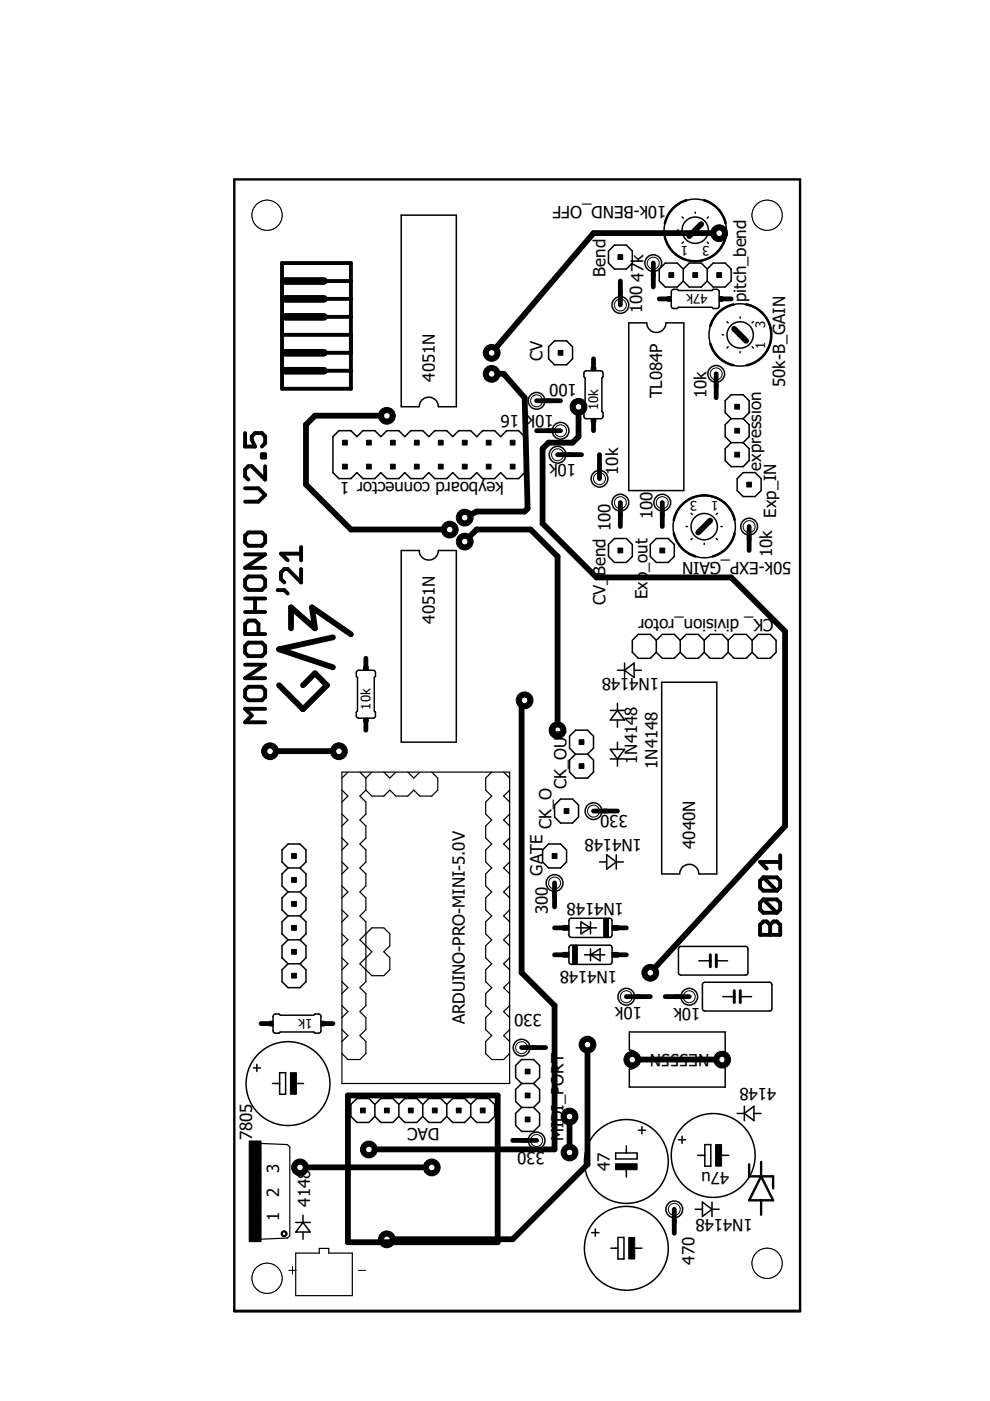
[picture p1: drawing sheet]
<svg xmlns="http://www.w3.org/2000/svg" width="210mm" height="297mm" viewBox="0 0 210 297" stroke-linecap="round" stroke-linejoin="round" font-family="sans-serif">
<g fill="none" stroke="#000" stroke-width=".32">
<path d="M139.1 135.8l-1.2-1.3h-2.6l-1.2 1.3v2.5l1.2 1.3h2.6l1.2-1.3M139.1 138.3l1.3 1.3h2.6l1.2-1.3M139.1 135.8l1.3-1.3h2.6l1.2 1.3M139.1 135.8v2.5M144.2 138.3l1.3 1.3h2.5l1.3-1.3M144.2 135.8l1.3-1.3h2.5l1.3 1.3M144.2 135.8v2.5M149.3 138.3l1.3 1.3h2.5l1.3-1.3M149.3 135.8l1.3-1.3h2.5l1.3 1.3M149.3 135.8v2.5M154.4 138.3l1.3 1.3h2.5l1.3-1.3M154.4 135.8v2.5"/>
<path d="M154.4 135.8l1.3-1.3h2.5l1.3 1.3M159.5 135.8l1.2-1.3h2.6l1.2 1.3v2.5l-1.2 1.3h-2.6l-1.2-1.3M159.5 135.8v2.5"/>
</g>
<path d="M152.5 49.4h-26.7l-21.6 25.4M104.2 79.2h2.6l4.4 5.1 .7 23.5-.7 .7h-10.1l-2.6 1.2M82 88.1h-15.2l-1.9 1.9v12.7l9.5 9.6h21M122.7 86.2v6.4l-1.3 1.3h-5.1l-1.3 1.2v15.9l11.5 11.4h28.5l11.5 11.5v41.2l-28.6 31.1M98.5 114.8l2.6-2.5h11.4l5.7 5.7v36.8M57.3 159.3h14.6M111.2 148.5l-.6 .6v57.1l7 7v30.5h-39.4M120.8 236.7v7.6M124.6 221.5v25.4l-15.9 15.8h-26.7M134.1 224.6h19M63.6 247.5h27.9" fill="none" stroke="#000" stroke-width="1.2"/>
<circle cx="91.5" cy="247.5" r="1.78" fill="#000" stroke="#000" stroke-width=".21"/>
<circle cx="91.5" cy="247.5" r=".7" fill="#fff" stroke="#000" stroke-width=".21"/>
<circle cx="63.6" cy="247.5" r="1.78" fill="#000" stroke="#000" stroke-width=".21"/>
<circle cx="63.6" cy="247.5" r=".7" fill="#fff" stroke="#000" stroke-width=".21"/>
<circle cx="120.8" cy="244.3" r="1.78" fill="#000" stroke="#000" stroke-width=".21"/>
<circle cx="120.8" cy="244.3" r=".7" fill="#fff" stroke="#000" stroke-width=".21"/>
<circle cx="120.8" cy="236.7" r="1.78" fill="#000" stroke="#000" stroke-width=".21"/>
<circle cx="120.8" cy="236.7" r=".7" fill="#fff" stroke="#000" stroke-width=".21"/>
<circle cx="82" cy="88.2" r="1.78" fill="#000" stroke="#000" stroke-width=".21"/>
<circle cx="82" cy="88.2" r=".7" fill="#fff" stroke="#000" stroke-width=".21"/>
<circle cx="95.4" cy="112.3" r="1.78" fill="#000" stroke="#000" stroke-width=".21"/>
<circle cx="95.4" cy="112.3" r=".7" fill="#fff" stroke="#000" stroke-width=".21"/>
<circle cx="118.2" cy="154.8" r="1.78" fill="#000" stroke="#000" stroke-width=".21"/>
<circle cx="118.2" cy="154.8" r=".7" fill="#fff" stroke="#000" stroke-width=".21"/>
<circle cx="98.5" cy="114.8" r="1.78" fill="#000" stroke="#000" stroke-width=".21"/>
<circle cx="98.5" cy="114.8" r=".7" fill="#fff" stroke="#000" stroke-width=".21"/>
<circle cx="104.2" cy="79.3" r="1.78" fill="#000" stroke="#000" stroke-width=".21"/>
<circle cx="104.2" cy="79.3" r=".7" fill="#fff" stroke="#000" stroke-width=".21"/>
<circle cx="98.5" cy="109.7" r="1.78" fill="#000" stroke="#000" stroke-width=".21"/>
<circle cx="98.5" cy="109.7" r=".7" fill="#fff" stroke="#000" stroke-width=".21"/>
<circle cx="152.5" cy="49.4" r="1.78" fill="#000" stroke="#000" stroke-width=".21"/>
<circle cx="152.5" cy="49.4" r=".7" fill="#fff" stroke="#000" stroke-width=".21"/>
<circle cx="104.2" cy="74.8" r="1.78" fill="#000" stroke="#000" stroke-width=".21"/>
<circle cx="104.2" cy="74.8" r=".7" fill="#fff" stroke="#000" stroke-width=".21"/>
<circle cx="111.2" cy="148.5" r="1.78" fill="#000" stroke="#000" stroke-width=".21"/>
<circle cx="111.2" cy="148.5" r=".7" fill="#fff" stroke="#000" stroke-width=".21"/>
<circle cx="78.2" cy="243.7" r="1.78" fill="#000" stroke="#000" stroke-width=".21"/>
<circle cx="78.2" cy="243.7" r=".7" fill="#fff" stroke="#000" stroke-width=".21"/>
<circle cx="134.1" cy="224.7" r="1.78" fill="#000" stroke="#000" stroke-width=".21"/>
<circle cx="134.1" cy="224.7" r=".7" fill="#fff" stroke="#000" stroke-width=".21"/>
<circle cx="153.1" cy="224.7" r="1.78" fill="#000" stroke="#000" stroke-width=".21"/>
<circle cx="153.1" cy="224.7" r=".7" fill="#fff" stroke="#000" stroke-width=".21"/>
<circle cx="124.6" cy="221.5" r="1.78" fill="#000" stroke="#000" stroke-width=".21"/>
<circle cx="124.6" cy="221.5" r=".7" fill="#fff" stroke="#000" stroke-width=".21"/>
<circle cx="82" cy="262.8" r="1.78" fill="#000" stroke="#000" stroke-width=".21"/>
<circle cx="82" cy="262.8" r=".7" fill="#fff" stroke="#000" stroke-width=".21"/>
<circle cx="122.7" cy="86.3" r="1.78" fill="#000" stroke="#000" stroke-width=".21"/>
<circle cx="122.7" cy="86.3" r=".7" fill="#fff" stroke="#000" stroke-width=".21"/>
<circle cx="137.9" cy="206.2" r="1.78" fill="#000" stroke="#000" stroke-width=".21"/>
<circle cx="137.9" cy="206.2" r=".7" fill="#fff" stroke="#000" stroke-width=".21"/>
<circle cx="57.3" cy="159.3" r="1.78" fill="#000" stroke="#000" stroke-width=".21"/>
<circle cx="57.3" cy="159.3" r=".7" fill="#fff" stroke="#000" stroke-width=".21"/>
<circle cx="71.9" cy="159.3" r="1.78" fill="#000" stroke="#000" stroke-width=".21"/>
<circle cx="71.9" cy="159.3" r=".7" fill="#fff" stroke="#000" stroke-width=".21"/>
<path d="M148.7 47.5l-2.6 2.6M155.7 69.7l2.5 2.6M150.6 110.4l-2.6 2.5M73.8 232.3h31.7v31.1h-31.7z" fill="none" stroke="#000" stroke-width="1.2"/>
<path d="M150.6 202.4v2.6M151.9 202.4v2.6M155.7 210v2.6M157 210v2.6M49.7 278h119.9" fill="none" stroke="#000" stroke-width=".61"/>
<g fill="none" stroke="#000" stroke-width=".32">
<path d="M85.1 45.6h11.7v40.6h-3.9a2.03 2.03 0 0 0-2-2 2.03 2.03 0 0 0-2 2h-3.8zM129 53.2l1.3-1.2h2.5l1.3 1.2v2.6l-1.3 1.2h-2.5l-1.3-1.2zM143.6 48.8h.2M144.6 46l.3 .2M144.9 57l-1.3-1.2h-2.5l-1.3 1.2v2.6l1.3 1.3h2.5l1.3-1.3M144.9 57l1.2-1.2h2.6l1.2 1.2M144.9 57v2.6M144.9 59.6l1.2 1.3h2.6l1.2-1.3M144.9 51.3l-.3 .3M147.4 45v.2M149.9 57l1.3-1.2h2.6l1.2 1.2v2.6l-1.2 1.3h-2.6l-1.3-1.3M149.9 57v2.6"/>
<path d="M149.9 51.3l.3 .3M150.2 46l-.3 .2M151 48.8h.2M116.3 73.5l1.3-1.2h2.5l1.3 1.2v2.6l-1.3 1.2h-2.5l-1.3-1.2zM123.9 78.8l.4-.2h3.1l.3 .1 .2 .4v.8l-.3 .2v7.1l.3 .3-.1 .9-.4 .4h-3.1l-.4-.2a1.32 1.32 0 0 1 .2-1.4v-7.1a1.32 1.32 0 0 1-.2-1.3zM133.3 68.5h3.8a2.03 2.03 0 0 0 2 2 2.03 2.03 0 0 0 2.1-2h3.8v35.5h-11.7zM142.4 61.6l.4-.3h.8l.2 .3h7.2l.2-.3 .9 .1 .4 .4v3.1l-.2 .4a1.32 1.32 0 0 1-1.3-.1h-7.2a1.32 1.32 0 0 1-1.3 .1l-.2-.4zM153.1 71h.3M154.1 68.2l.3 .3M154.4 73.5l-.3 .3M156.9 67.2v.2M156.9 74.5v.3"/>
<path d="M159.5 73.5l.2 .3M159.7 68.2l-.2 .3M71.9 91.3h2.5l1.3 1.3 1.2-1.3h2.6l1.3 1.3 1.2-1.3h2.6l1.2 1.3 1.3-1.3h2.5l1.3 1.3 1.3-1.3h2.5l1.3 1.3 1.3-1.3h2.5l1.3 1.3 1.2-1.3h2.6l1.3 1.3 1.2-1.3h2.6l1.2 1.3v7.6l-1.2 1.3h-2.6l-1.2-1.3-1.3 1.3h-2.6l-1.2-1.3-1.3 1.3h-2.5l-1.3-1.3-1.3 1.3h-2.5l-1.3-1.3-1.3 1.3h-2.5l-1.3-1.3-1.2 1.3h-2.6l-1.2-1.3-1.3 1.3h-2.6l-1.2-1.3-1.3 1.3h-2.5l-1.3-1.3v-7.6zM155 88.8l-1.2-1.3v-2.5l1.2-1.3h2.6l1.2 1.3v2.5l-1.2 1.3M155 88.8l-1.2 1.2v2.6l1.2 1.3M155 93.9l-1.2 1.2v2.6l1.2 1.2h2.6l1.2-1.2v-2.6l-1.2-1.2M155 88.8h2.6M155 93.9h2.6M157.6 88.8l1.2 1.2v2.6l-1.2 1.3M85.1 116.7h3.8a2.03 2.03 0 0 0 2 2 2.03 2.03 0 0 0 2-2h3.9v40.7h-11.7zM129 115.4l1.3-1.2h2.5l1.3 1.2v2.6l-1.3 1.3h-2.5l-1.3-1.3zM137.9 115.4l1.2-1.2h2.6l1.3 1.2v2.6l-1.3 1.3h-2.6l-1.2-1.3z"/>
<path d="M145.5 111.6h.3M146.5 108.8l.3 .3M146.8 114.2l-.3 .2M149.3 115.2v.2M151.8 114.2l.3 .2M152.1 108.8l-.3 .3M152.9 111.6h.2M156.3 101.5l1.3-1.3h2.5l1.3 1.3v2.5l-1.3 1.3h-2.5l-1.3-1.3zM75.6 142.3l.5-.2h3l.4 .2a1.32 1.32 0 0 1-.1 1.3v7.1a1.32 1.32 0 0 1 .1 1.4l-.4 .2h-3l-.5-.4-.1-.9 .3-.3v-7.1l-.3-.2zM122 159.9l-1.2-1.3v-2.5l1.2-1.3h2.6l1.2 1.3v2.5l-1.2 1.3M122 159.9l-1.2 1.3v2.5l1.2 1.3h2.6l1.2-1.3v-2.5l-1.2-1.3M122 159.9h2.6"/>
<path d="M129.4 150.6h3M129.4 158.9h3l-1.5 2zM130.9 150.6l1.5 2.1h-3zM130.9 142.1h1.5M130.9 149.1v1.5M130.9 152.7v1.5M130.9 157.4v1.5M132.4 142.1l2.1-1.5v3zM132.4 140.6v3M134.5 142.1h1.5M140.3 144.7h11.7v40.6h-3.8a2.03 2.03 0 0 0-2.1-2 2.03 2.03 0 0 0-2 2h-3.8zM118.9 169.4h2.5l1.3 1.3v2.5l-1.3 1.3h-2.5l-1.3-1.3v-2.5z"/>
<path d="M129.4 160.9h3M130.9 160.9v1.5M61.1 184h2.5M61.1 184l-1.3-1.2v-2.6l1.3-1.3h2.5l1.3 1.3v2.6l-1.3 1.2M61.1 184l-1.3 1.3v2.5l1.3 1.3M61.1 189.1l-1.3 1.3v2.5l1.3 1.3M61.1 194.2l-1.3 1.3v2.5l1.3 1.3M61.1 199.3l-1.3 1.2v2.6l1.3 1.2M61.1 189.1h2.5M61.1 194.2h2.5M61.1 199.3h2.5M63.6 189.1l1.3 1.3v2.5l-1.3 1.3"/>
<path d="M63.6 184l1.3 1.3v2.5l-1.3 1.3M63.6 194.2l1.3 1.3v2.5l-1.3 1.3M63.6 199.3l1.3 1.2v2.6l-1.3 1.2M115 180.2l1.3-1.3h2.6l1.2 1.3v2.6l-1.2 1.2h-2.6l-1.3-1.2zM120.7 194.9l.4-.2h8.3l.4 .5-.1 3.2-.4 .4-8.3-.1-.4-.5zM122.2 196.7h4.3M123.2 195.5l2 1.2-2 1.3zM125.2 195.5v2.5M127.1 182.8h1.5M128.6 181.2l2.1 1.6-2.1 1.5zM130.7 181.2v3.1M130.7 182.8h1.5"/>
<path d="M58 215.2l.4-.2h.8l.2 .2h7.1l.3-.2h.9l.4 .5v3l-.3 .5a1.32 1.32 0 0 1-1.3-.2h-7.1a1.32 1.32 0 0 1-1.3 .2l-.2-.5zM61.1 204.3l-1.3 1.3v2.5l1.3 1.3h2.5l1.3-1.3v-2.5l-1.3-1.3M61.1 204.3h2.5M120.7 200.6l.4-.2h8.3l.4 .5-.1 3.2-.4 .4-8.3-.1-.4-.4zM123.9 202.4h4.3M125.2 201.2v2.5M125.2 202.4l2-1.2v2.5zM133.4 218.8h20.4v11.7h-20.4v-3.8a2.03 2.03 0 0 0 2.1-2.1 2.03 2.03 0 0 0-2.1-2zM144 200.9l.4-.2h13.8l.3 .2 .1 .3v5.2l-.5 .3h-13.9l-.4-.5zM148.2 203.7h2.4M149 208.5l.4-.2h13.9l.4 .5-.1 5.2-.4 .4-13.9-.1-.4-.5zM151.9 203.7h2.4"/>
<path d="M153.2 211.3h2.5M157 211.3h2.3M53.7 226.4h1.5M54.5 225.7v1.5M57.8 229.7h1.5M59.3 227.4h1.3v4.6h-1.3zM62.3 229.7h2.1M79.5 234.2l-1.3-1.3h-2.5l-1.3 1.3v2.5l1.3 1.3h2.5l1.3-1.3M79.5 234.2l1.3-1.3h2.5l1.3 1.3M79.5 236.7l1.3 1.3h2.5l1.3-1.3M79.5 234.2v2.5M84.6 234.2l1.2-1.3h2.6l1.2 1.3"/>
<path d="M84.6 236.7l1.2 1.3h2.6l1.2-1.3M84.6 234.2v2.5M89.6 234.2l1.3-1.3h2.6l1.2 1.3M89.6 236.7l1.3 1.3h2.6l1.2-1.3M89.6 234.2v2.5M94.7 234.2l1.3-1.3h2.5l1.3 1.3M94.7 234.2v2.5M94.7 236.7l1.3 1.3h2.5l1.3-1.3M99.8 234.2l1.3-1.3h2.5l1.3 1.3v2.5l-1.3 1.3h-2.5l-1.3-1.3M99.8 234.2v2.5M110.6 229.7h2.5M110.6 234.8l-1.3 1.3v2.5l1.3 1.3h2.5l1.3-1.3v-2.5l-1.3-1.3"/>
<path d="M110.6 229.7l-1.3-1.2v-2.6l1.3-1.3h2.5l1.3 1.3v2.6l-1.3 1.2M110.6 234.8h2.5M110.6 229.7l-1.3 1.3v2.5l1.3 1.3M113.1 229.7l1.3 1.3v2.5l-1.3 1.3M135.3 239.6h1.6M136.1 238.9v1.5M156.3 236.1h1.5M157.8 236.1l2.1-1.6v3.1zM157.8 234.5v3.1M159.9 236.1h1.5M62.7 259.2h3.1M64.2 259.2l1.6 2h-3.1z"/>
<path d="M64.2 257.7v1.5M130.5 244.5h4.6v1.2h-4.6zM132.8 242.9v1.6M132.8 247.5v2M143.8 241.7h1.6M144.6 240.9v1.5M147.4 256.4h1.5M147.9 245h1.5M148.9 254.9l2.1 1.5-2.1 1.5zM149.4 242.7h1.3v4.5h-1.3zM151 254.9v3M151 256.4h1.5"/>
<path d="M152.5 245h2M64.2 261.2v1.5M125.5 261.3h1.5M126.2 260.6v1.5M129.5 264.6h1.5M131 262.4h1.3v4.5h-1.3zM134.1 264.6h2"/>
<circle cx="138.5" cy="55.8" r="1.78"/>
<circle cx="147.4" cy="48.8" r="6.6"/>
<circle cx="147.4" cy="48.8" r="2.79"/>
<circle cx="131.5" cy="64.7" r="1.78"/>
<circle cx="151.8" cy="79.3" r="1.78"/>
<circle cx="156.9" cy="71" r="6.6"/>
<circle cx="156.9" cy="71" r="2.79"/>
<circle cx="113.8" cy="85" r="1.78"/>
<circle cx="118.2" cy="96.4" r="1.78"/>
<circle cx="118.9" cy="91.3" r="1.78"/>
<circle cx="127.1" cy="101.5" r="1.78"/>
<circle cx="131.5" cy="106.6" r="1.78"/>
<circle cx="140.4" cy="106.6" r="1.78"/>
<circle cx="149.3" cy="111.7" r="6.6"/>
<circle cx="149.3" cy="111.7" r="2.79"/>
<circle cx="158.8" cy="111.7" r="1.78"/>
<circle cx="125.8" cy="172" r="1.78"/>
<circle cx="117.6" cy="187.2" r="1.78"/>
<circle cx="132.8" cy="211.3" r="1.78"/>
<circle cx="146.1" cy="211.3" r="1.78"/>
<circle cx="61.1" cy="229.7" r="8.9"/>
<circle cx="110.6" cy="222.1" r="1.78"/>
<circle cx="113.8" cy="241.8" r="1.78"/>
<circle cx="132.8" cy="246.3" r="8.9"/>
<circle cx="143" cy="256.4" r="1.78"/>
<circle cx="151.2" cy="245" r="8.9"/>
<circle cx="132.8" cy="264.7" r="8.9"/>
</g>
<g fill="#000" stroke="#000" stroke-width=".21">
<path d="M131 54h1v1h-1zM141.8 57.8h1v1h-1zM146.9 57.8h1v1h-1zM152 57.8h1v1h-1zM118.3 74.3h1.1v1h-1.1zM125.3 77.9h1v.7h-1zM141.6 62.9h.7v1h-.7zM152.5 62.9h.7v1h-.7zM72.6 98.4h1v1h-1zM72.6 93.3h1v1.1h-1zM77.7 98.4h1v1h-1zM77.7 93.3h1v1.1h-1z"/>
<path d="M82.8 98.4h1v1h-1zM82.8 93.3h1v1.1h-1zM87.9 98.4h1v1h-1zM87.9 93.3h1v1.1h-1zM92.9 98.4h1.1v1h-1.1zM92.9 93.3h1.1v1.1h-1.1zM98 98.4h1v1h-1zM98 93.3h1v1.1h-1zM103.1 98.4h1v1h-1zM103.1 93.3h1v1.1h-1zM108.2 98.4h1v1h-1zM108.2 93.3h1v1.1h-1z"/>
<path d="M125.3 88.8h1v.7h-1zM155.8 90.8h1v1h-1zM155.8 85.7h1v1h-1zM155.8 95.9h1v1h-1zM131 116.2h1v1h-1zM139.9 116.2h1v1h-1zM158.3 102.2h1v1.1h-1zM77.1 141.4h1v.7h-1zM77.1 152.3h1v.7h-1zM122.8 156.8h1v1.1h-1zM119.6 171.4h1v1.1h-1zM122.8 161.9h1v1h-1z"/>
<path d="M61.8 186.1h1v1h-1zM61.8 191.1h1v1.1h-1zM61.8 196.2h1v1h-1zM61.8 181h1v1h-1zM117.1 181h1v1h-1zM119.4 196.2h1.2v1h-1.2zM128 194.7h1v4.1h-1zM129.8 196.2h1.2v1h-1.2zM57.1 216.5h.8v1h-.8zM61.8 201.3h1v1h-1zM61.8 206.4h1v1h-1zM68.1 216.5h.7v1h-.7z"/>
<path d="M119.4 201.9h1.2v1h-1.2zM121.4 200.4h1v4.1h-1zM129.8 201.9h1.2v1h-1.2zM61.6 227.4h1.2v4.6h-1.2zM76.4 234.9h1v1h-1zM81.5 234.9h1v1h-1zM86.6 234.9h1v1h-1zM91.7 234.9h1v1h-1zM96.8 234.9h1v1h-1zM101.8 234.9h1v1h-1zM111.4 231.8h1v1h-1zM111.4 226.7h1v1h-1z"/>
<path d="M111.4 236.8h1v1h-1zM54.3 254.4h1.1v1.5h-1.1zM54.3 249.3h1.1v1.5h-1.1zM54.3 241.9h1.1v3.8h-1.1zM54.3 255.9h1.1v3.5h-1.1zM54.3 250.8h1.1v3.6h-1.1zM54.3 245.7h1.1v3.6h-1.1zM130.5 246.7h4.6v1.3h-4.6zM151.7 242.7h1.3v4.5h-1.3zM52.8 241.9h1.6v21.3h-1.6zM54.3 259.4h1.1v3.8h-1.1zM133.3 262.4h1.3v4.5h-1.3z"/>
</g>
<g fill="none" stroke="#000" stroke-width=".25">
<path d="M72.5 167.5l1.3 1.3-1.3 1.3M72.5 172.6l1.3 1.3-1.3 1.2M72.5 177.7l1.3 1.2-1.3 1.3M72.5 163.7h35.6v66h-35.6zM73.8 163.7l-1.3 1.3M76.3 163.7l1.3 1.3M77.6 167.5l-1.3 1.3 1.3 1.3v2.5l-1.3 1.3 1.3 1.2v2.6l-1.3 1.2 1.3 1.3v2.6l-1.3 1.2 1.3 1.3v2.5l-1.3 1.3 1.3 1.3v2.5l-1.3 1.3 1.3 1.3v12.6l-1.3 1.3 1.3 1.3v2.5l-1.3 1.3 1.3 1.3v2.5l-1.3 1.3 1.3 1.2v2.6l-1.3 1.2h-2.5l-1.3-1.2M77.6 165v2.5M78.8 163.7l-1.2 1.3M81.4 163.7l1.3 1.3 1.2-1.3M86.5 163.7l1.2 1.3 1.3-1.3M91.5 163.7l1.3 1.3v2.5l-1.3 1.3h-2.5l-1.3-1.3-1.2 1.3h-2.6l-1.2-1.3-1.3 1.3h-2.6l-1.2-1.3"/>
<path d="M104.2 163.7l-1.2 1.3v2.5l1.2 1.3-1.2 1.3v2.5l1.2 1.3-1.2 1.2v2.6l1.2 1.2-1.2 1.3v2.6l1.2 1.2-1.2 1.3v2.5l1.2 1.3-1.2 1.3v2.5l1.2 1.3-1.2 1.3v2.5l1.2 1.3-1.2 1.2v2.6l1.2 1.2-1.2 1.3v2.5l1.2 1.3-1.2 1.3v2.5l1.2 1.3-1.2 1.3v2.5l1.2 1.3-1.2 1.2v2.6l1.2 1.2h2.6l1.3-1.2M106.8 163.7l1.3 1.3M108.1 177.7l-1.3 1.2 1.3 1.3M108.1 172.6l-1.3 1.3 1.3 1.2M108.1 167.5l-1.3 1.3 1.3 1.3M72.5 182.8l1.3 1.2-1.3 1.3M72.5 187.8l1.3 1.3-1.3 1.3M72.5 192.9l1.3 1.3-1.3 1.3M72.5 198l1.3 1.3-1.3 1.2M76.3 199.3l2.5-2.6h2.6l1.3 1.3v2.5l-1.3 1.3 1.3 1.3v2.5l-1.3 1.3h-2.6l-2.5-2.6 2.5-2.5zM108.1 187.8l-1.3 1.3 1.3 1.3M108.1 182.8l-1.3 1.2 1.3 1.3"/>
<path d="M108.1 198l-1.3 1.3 1.3 1.2M108.1 192.9l-1.3 1.3 1.3 1.3M72.5 203.1l1.3 1.2-1.3 1.3M72.5 208.1l1.3 1.3-1.3 1.3M72.5 213.2l1.3 1.3-1.3 1.3M72.5 218.3l1.3 1.3-1.3 1.2M108.1 218.3l-1.3 1.3 1.3 1.2M108.1 213.2l-1.3 1.3 1.3 1.3M108.1 208.1l-1.3 1.3 1.3 1.3M108.1 203.1l-1.3 1.2 1.3 1.3M55.1 242.4l5.8 .3 .5 .5v18.8l-.5 .5-5.8 .2M62.7 265.7h5v-1h2v1h5v9h-12z"/>
</g>
<g fill="none" stroke="#000" stroke-width=".21">
<path d="M61.2 269.3h1.6M62 268.6v1.5M76 269.3h1.5"/>
<circle cx="138.5" cy="55.8" r="1.27"/>
<circle cx="131.5" cy="64.7" r="1.27"/>
<circle cx="151.8" cy="79.3" r="1.27"/>
<circle cx="113.8" cy="85" r="1.27"/>
<circle cx="118.2" cy="96.4" r="1.27"/>
<circle cx="118.9" cy="91.3" r="1.27"/>
<circle cx="127.1" cy="101.5" r="1.27"/>
<circle cx="131.5" cy="106.6" r="1.27"/>
<circle cx="140.4" cy="106.6" r="1.27"/>
<circle cx="158.8" cy="111.7" r="1.27"/>
<circle cx="125.8" cy="172" r="1.27"/>
<circle cx="117.6" cy="187.2" r="1.27"/>
<circle cx="132.8" cy="211.3" r="1.27"/>
<circle cx="146.1" cy="211.3" r="1.27"/>
<circle cx="110.6" cy="222.1" r="1.27"/>
<circle cx="113.8" cy="241.8" r="1.27"/>
<circle cx="143" cy="256.4" r="1.27"/>
<circle cx="56.6" cy="271" r="3.2"/>
</g>
<path d="M158.8 246.9v2.5h5.1v2.5M161.4 249.4l2.5 5.1h-5.1zM161.4 246.4v3M161.4 254.5v3M49.7 278v-240h119.9v240" fill="none" stroke="#000" stroke-width=".51"/>
<g fill="#000" stroke="#000" stroke-width=".21">
<path d="M140.8 50.1l.3-.1a6.4 6.4 0 0 0 6.3 5.2v.3a6.8 6.8 0 0 1-6.6-5.4z" fill-rule="evenodd"/>
<path d="M142.7 43.9l1.8-1.2 1.1-.4 .1 .3a6.5 6.5 0 0 0-4.6 4.9l-.3-.1 .1-.3a6.9 6.9 0 0 1 1.8-3.2z" fill-rule="evenodd"/>
<path d="M147.4 55.2a6.4 6.4 0 0 0 6.4-5.2l.3 .1a6.7 6.7 0 0 1-6.7 5.4z" fill-rule="evenodd"/>
<path d="M149.2 42.3a6.6 6.6 0 0 1 4.8 5.1l-.3 .1a6.4 6.4 0 0 0-4.6-4.9z" fill-rule="evenodd"/>
<path d="M150.4 72.8l.3-.1a6.4 6.4 0 0 0 4.9 4.6v.3a6.7 6.7 0 0 1-5.2-4.8z" fill-rule="evenodd"/>
<path d="M152.1 66.3l.5-.5a6.6 6.6 0 0 1 3-1.4v.3a6.4 6.4 0 0 0-4.9 4.6l-.3-.1 .1-.4a6.6 6.6 0 0 1 1.6-2.5z" fill-rule="evenodd"/>
<path d="M163.4 71h.3a6.7 6.7 0 0 1-5.4 6.6l-.1-.3a6.4 6.4 0 0 0 5.2-6.3z" fill-rule="evenodd"/>
<path d="M158.2 64.4a6.7 6.7 0 0 1 5.5 6.6h-.3a6.5 6.5 0 0 0-5.2-6.3z" fill-rule="evenodd"/>
<path d="M142.7 113l.3-.1a6.5 6.5 0 0 0 4.6 4.9l-.1 .3a6.7 6.7 0 0 1-4.8-5.1z" fill-rule="evenodd"/>
<path d="M144.5 106.9a6.6 6.6 0 0 1 4.8-2v.3a6.5 6.5 0 0 0-6.3 5.2h-.3l.5-1.7z" fill-rule="evenodd"/>
<path d="M155.6 112.9l.3 .1a6.7 6.7 0 0 1-4.8 5.1l-.1-.3a6.4 6.4 0 0 0 4.6-4.9z" fill-rule="evenodd"/>
<path d="M149.3 104.9a6.7 6.7 0 0 1 6.6 5.4l-.3 .1a6.4 6.4 0 0 0-6.3-5.2z" fill-rule="evenodd"/>
<path d="M59.8 261.1a.64 .64 0 0 1 1 .2 .64 .64 0 0 1-.6 .9v-.2a.39 .39 0 0 1-.3-.6 .39 .39 0 0 1 .7-.1 .39 .39 0 0 1-.2 .6l-.2 .1v.2a.63 .63 0 0 1-.5-.4 .63 .63 0 0 1 .1-.7z" fill-rule="evenodd"/>
</g>
<g fill="none" stroke="#000" stroke-width="1">
<path d="M131.5 59.6v5M138.5 55.8v5.1M125.8 76.1v1.8M139.8 63.4h1.8M151.8 79.2v5.1M153.2 63.4h1.8M113.8 85h5.1M113.8 91.3h5.1M118.2 96.4h5.1M125.8 89.5v1.8M127.1 96.4v5.1M131.5 106.6v5"/>
<path d="M140.4 106.6v5M158.8 111.6v5.1M77.6 139.6v1.8M77.6 153v1.8M125.8 172h5.1M117.6 187.2v5.1M117.6 196.7h1.8M131 196.7h1.8M55.4 217h1.7M68.8 217h1.8M117.6 202.4h1.8M131 202.4h1.8"/>
<path d="M132.8 211.3h5.1M141.1 211.3h5M110.6 222.1h5.1M108.7 241.8h5.1M143 256.4v5.1"/>
</g>
<circle cx="56.6" cy="271" r="3.2" fill="#fff" stroke="#000" stroke-width=".21"/>
<circle cx="162.6" cy="267.8" r="3.2" fill="none" stroke="#000" stroke-width=".21"/>
<circle cx="162.6" cy="267.8" r="3.2" fill="#fff" stroke="#000" stroke-width=".21"/>
<circle cx="56.6" cy="45.6" r="3.2" fill="none" stroke="#000" stroke-width=".21"/>
<circle cx="56.6" cy="45.6" r="3.2" fill="#fff" stroke="#000" stroke-width=".21"/>
<circle cx="162.6" cy="45.6" r="3.2" fill="none" stroke="#000" stroke-width=".21"/>
<circle cx="162.6" cy="45.6" r="3.2" fill="#fff" stroke="#000" stroke-width=".21"/>
<g fill="none" stroke="#000" stroke-width=".83">
<path d="M59.8 55.8h14.6v26.6h-14.6zM59.8 59.6h.6M68.7 59.6h5.7M59.8 78.6h.6M59.8 74.8h.6M59.8 71h14.6M59.8 67.2h.6M59.8 63.4h.6M68.7 78.6h5.7M68.7 74.8h5.7M68.7 67.2h5.7M68.7 63.4h5.7"/>
<path d="M52 91.8v2.9h2.1l-.7-1.5v-.7l.7-.7h1.4l.7 .7v1.5l-.7 .7M55.5 96.3h.7v.7h-.7zM56.2 98.8v2.9l-2.8-2.9h-.7l-.7 .7v1.5l.7 .7M52 117.5h4.2l-4.2 2.9h4.2M52 103.5h2.8l1.4 1.4-1.4 1.5h-2.8M52.7 112.9h2.8l.7 .7v1.4l-.7 .7h-2.8l-.7-.7v-1.4zM63.8 116v2.8M63.8 117.4h-4.2l1.4 1.4M52 129.8h4.2M52 126.9h4.2M52.7 122.2h2.8l.7 .7v1.5l-.7 .7h-2.8l-.7-.7v-1.5zM52.7 136.2h2.8l.7 .8v1.4l-.7 .7h-2.8l-.7-.7v-1.4z"/>
<path d="M54.1 126.9v2.9M54.8 134.4v-2.1l-.7-.7h-1.4l-.7 .7v2.1h4.2M58.9 125.1h1.4l.7 .7M63.8 120.6v2.9l-2.8-2.9h-.7l-.7 .8v1.4l.7 .7M52 140.9h4.2l-4.2 2.9h4.2M52.7 145.6h2.8l.7 .7v1.4l-.7 .8h-2.8l-.7-.8v-1.4zM56.2 150.3h-4.2l1.4 1.4-1.4 1.4h4.2M161.1 196.1l.8-.7h.7l.7 .7 .7-.7h.7l.7 .7v2.1h-4.3zM161.9 186l-.8 .7v1.5l.8 .6h2.8M161.9 190.7l-.8 .7v1.4l.8 .7h2.8M161.9 186h2.8l.7 .7v1.5l-.7 .6M161.9 190.7h2.8l.7 .7v1.4l-.7 .7"/>
<path d="M161.9 190.7l2.8 2.8M161.9 186l2.8 2.8M163.3 196.1v2.1M165.4 181.3v2.9M165.4 182.8h-4.3l1.5 1.4"/>
</g>
<path d="M61.7 133.2v-4.4l5.1 4.4-.7-4.4 8.3 5.7M70.6 135.1l-11.4 2.6 11.4 3.8M59.2 145.3l5 5.1 5.1-5.1-2.5-2.6-2.6 2.6" fill="none" stroke="#000" stroke-width="1.2"/>
<path d="M60.4 59.6h8.3M60.4 78.6h8.3M60.4 74.8h8.3M60.4 67.2h8.3M60.4 63.4h8.3" fill="none" stroke="#000" stroke-width="1.6"/>
<g font-size="3.6">
<text x="141.3" y="43.7" transform="rotate(-180 141.3 43.7)">10k-BEND_OFF</text>
<text x="128.4" y="58.6" transform="rotate(-90 128.4 58.6)">Bend</text>
<text x="136.4" y="59.7" transform="rotate(-90 136.4 59.7)">47k</text>
<text x="158.2" y="64" transform="rotate(-90 158.2 64)">pitch_bend</text>
<text x="136.2" y="66.4" transform="rotate(-90 136.2 66.4)">100</text>
<text x="115" y="76.5" transform="rotate(-90 115 76.5)">CV</text>
<text x="92.2" y="80.9" transform="rotate(-90 92.2 80.9)">4051N</text>
<text x="122.3" y="81.3" transform="rotate(-180 122.3 81.3)">100</text>
<text x="166.5" y="82" transform="rotate(-90 166.5 82)">50k-B_GAIN</text>
<text x="117.4" y="88" transform="rotate(-180 117.4 88)">10k 16</text>
<text x="140.4" y="84.5" transform="rotate(-90 140.4 84.5)">TL084P</text>
<text x="149.8" y="84.5" transform="rotate(-90 149.8 84.5)">10k</text>
<text x="122.2" y="98.5" transform="rotate(-180 122.2 98.5)">10k</text>
<text x="131.1" y="100.7" transform="rotate(-90 131.1 100.7)">10k</text>
<text x="161.4" y="99.8" transform="rotate(-90 161.4 99.8)">expression</text>
<text x="106.8" y="102.2" transform="rotate(-180 106.8 102.2)">keyboard connector 1</text>
<text x="129.5" y="112.6" transform="rotate(-90 129.5 112.6)">100</text>
<text x="138.3" y="110" transform="rotate(-90 138.3 110)">100</text>
<text x="164.6" y="109.7" transform="rotate(-90 164.6 109.7)">Exp_IN</text>
<text x="163.7" y="118.1" transform="rotate(-90 163.7 118.1)">10k</text>
<text x="167.8" y="119.3" transform="rotate(-180 167.8 119.3)">50k-EXP_GAIN</text>
<text x="128.4" y="122.1" transform="rotate(-90 128.4 122.1)">Bend</text>
<text x="128.4" y="128.4" transform="rotate(-90 128.4 128.4)">CV_</text>
<text x="137.3" y="127" transform="rotate(-90 137.3 127)">Exp_out</text>
<text x="164" y="131.3" transform="rotate(-180 164 131.3)">CK_ division_rotor</text>
<text x="92.2" y="132.2" transform="rotate(-90 92.2 132.2)">4051N</text>
<text x="139.7" y="143.8" transform="rotate(-180 139.7 143.8)">1N4148</text>
<text x="135.1" y="161.9" transform="rotate(-90 135.1 161.9)">1N4148</text>
<text x="120.1" y="167.3" transform="rotate(-90 120.1 167.3)">CK_OUT</text>
<text x="139.4" y="163" transform="rotate(-90 139.4 163)">1N4148</text>
<text x="133.1" y="172.8" transform="rotate(-180 133.1 172.8)">330</text>
<text x="116.9" y="175.8" transform="rotate(-90 116.9 175.8)">CK_O</text>
<text x="136.1" y="177.9" transform="rotate(-180 136.1 177.9)">1N4148</text>
<text x="147.4" y="180" transform="rotate(-90 147.4 180)">4040N</text>
<text x="115" y="185.7" transform="rotate(-90 115 185.7)">GATE</text>
<text x="132.3" y="191.4" transform="rotate(-180 132.3 191.4)">1N4148</text>
<text x="116.1" y="193.8" transform="rotate(-90 116.1 193.8)">300</text>
<text x="130.8" y="205.9" transform="rotate(-180 130.8 205.9)">1N4148</text>
<text x="114.9" y="214.9" transform="rotate(-180 114.9 214.9)">330</text>
<text x="136.1" y="213.4" transform="rotate(-180 136.1 213.4)">10k</text>
<text x="148.5" y="213.7" transform="rotate(-180 148.5 213.7)">10k</text>
<text x="98.5" y="217.2" transform="rotate(-90 98.5 217.2)">ARDUINO-PRO-MINI-5.0V</text>
<text x="150.4" y="223.4" transform="rotate(-180 150.4 223.4)">NE555N</text>
<text x="164.6" y="230.7" transform="rotate(-180 164.6 230.7)">4148</text>
<text x="93.2" y="239.3" transform="rotate(-180 93.2 239.3)">DAC</text>
<text x="53.5" y="241.8" transform="rotate(-90 53.5 241.8)">7805</text>
<text x="115.5" y="244.2" transform="rotate(-180 115.5 244.2)">330</text>
<text x="119.5" y="242" transform="rotate(-90 119.5 242)">MIDI_PORT</text>
<text x="59.2" y="248.8" transform="rotate(-90 59.2 248.8)">3</text>
<text x="129.3" y="248.3" transform="rotate(-90 129.3 248.3)">47</text>
<text x="154.6" y="248.5" transform="rotate(-180 154.6 248.5)">47u</text>
<text x="59.2" y="253.9" transform="rotate(-90 59.2 253.9)">2</text>
<text x="65.8" y="255.8" transform="rotate(-90 65.8 255.8)">4148</text>
<text x="59.2" y="258.9" transform="rotate(-90 59.2 258.9)">1</text>
<text x="159.6" y="258.6" transform="rotate(-180 159.6 258.6)">1N4148</text>
<text x="147.2" y="268.1" transform="rotate(-90 147.2 268.1)">470</text>
</g>
<g font-size="2.8">
<text x="145.9" y="52.1" transform="rotate(-180 145.9 52.1)">1</text>
<text x="150.5" y="52.1" transform="rotate(-180 150.5 52.1)">3</text>
<text x="150" y="62.4" transform="rotate(-180 150 62.4)">47k</text>
<text x="162.3" y="69.5" transform="rotate(-90 162.3 69.5)">3</text>
<text x="162.3" y="74" transform="rotate(-90 162.3 74)">1</text>
<text x="126.8" y="87" transform="rotate(-90 126.8 87)">10k</text>
<text x="147.8" y="106.3" transform="rotate(-180 147.8 106.3)">3</text>
<text x="152.4" y="106.3" transform="rotate(-180 152.4 106.3)">1</text>
<text x="78.5" y="150.4" transform="rotate(-90 78.5 150.4)">10k</text>
<text x="66.2" y="216.1" transform="rotate(-180 66.2 216.1)">1k</text>
</g>
</svg>
